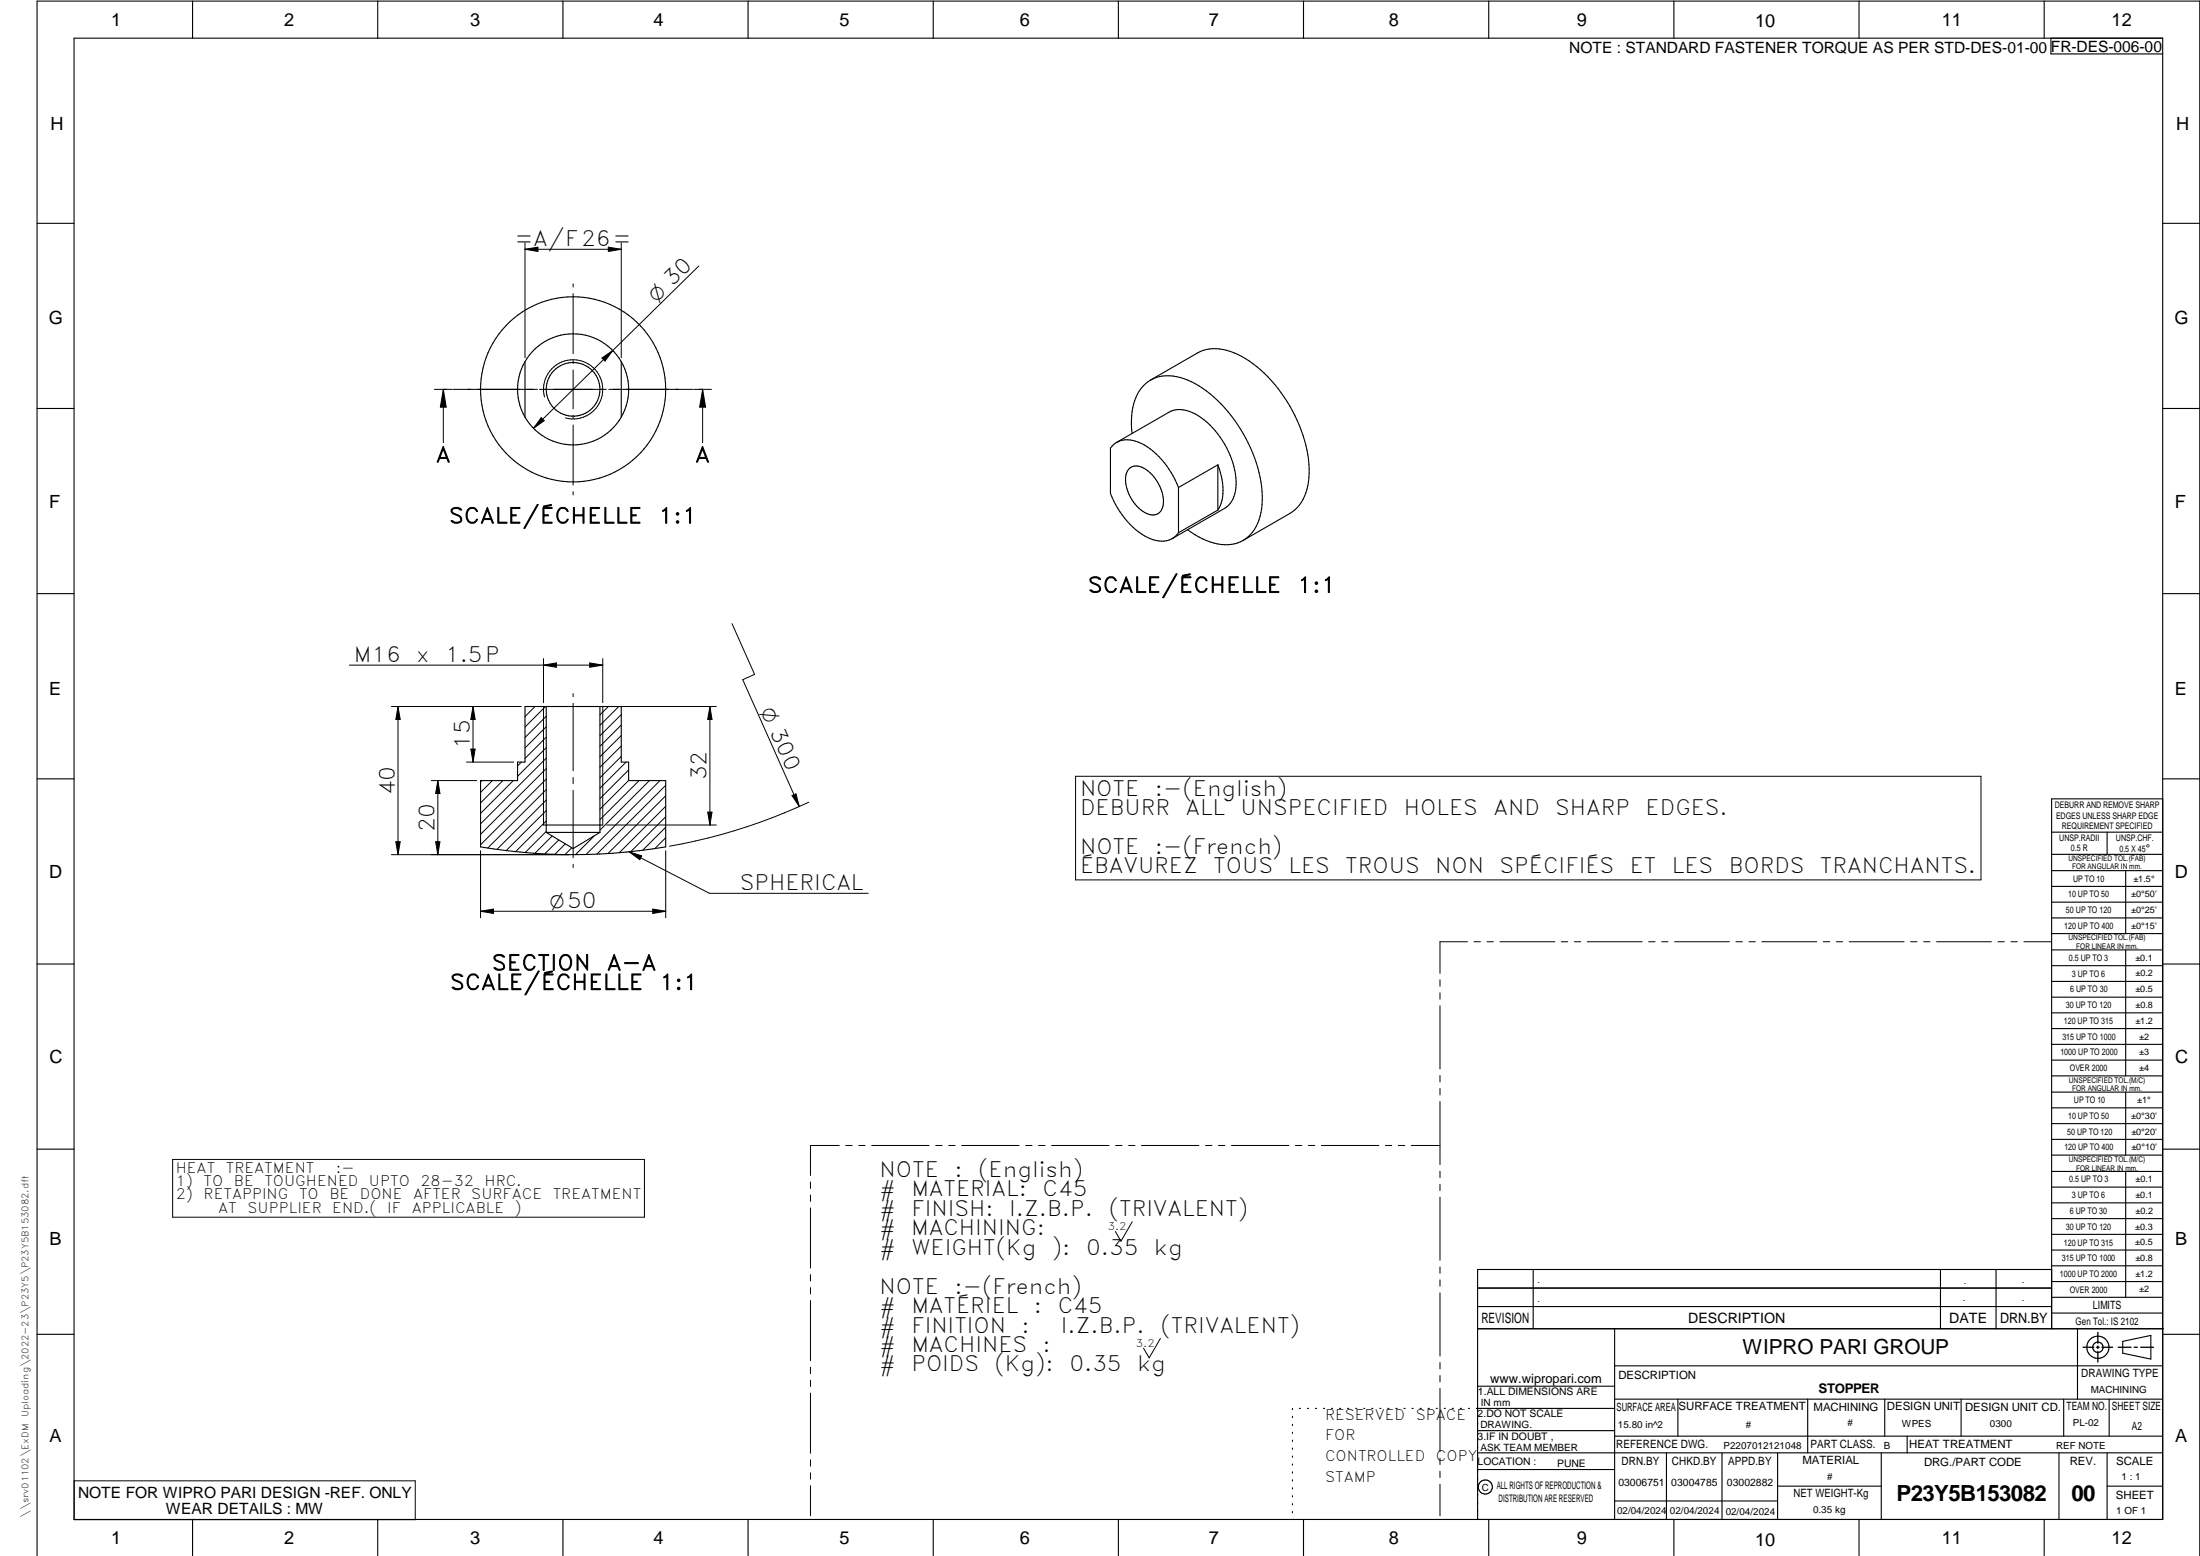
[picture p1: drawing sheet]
<svg xmlns="http://www.w3.org/2000/svg" width="594mm" height="420mm" viewBox="0 0 594 420" stroke-linecap="round" stroke-linejoin="round" font-family="sans-serif">
<g fill="none" stroke="#000" stroke-width=".3">
<path d="M20 10.3h564v400h-564zM52 .3v10M102 .3v10M152 .3v10M202 .3v10M252 .3v10M302 .3v10M352 .3v10M402 .3v10M452 .3v10M502 .3v10M552 .3v10"/>
<path d="M553.8 10.3v4.3h30.2M10 60.3h10M584 60.3h10M141.8 97.7v14.9M141.8 97.7a14.9 14.9 0 0 0 0 14.9M167.8 97.7a15 15 0 0 0-26 0M167.8 97.7v14.9M167.8 97.7a15.1 15.1 0 0 1 0 14.9M10 110.3h10M167.8 112.6a15 15 0 0 1-26 0M301.6 119.4l14.1-8.1a8.2 8.2 0 0 1 8.7 1.5 23.5 23.5 0 0 1 9.4 18.1 7.2 7.2 0 0 1-3.1 6.4l-14.2 8.1M305.7 117.1a16.8 16.8 0 0 1 2.5-12.3 9.7 9.7 0 0 1 11.5-2.6 32.4 32.4 0 0 1 16 14.9 33.9 33.9 0 0 1 5 20.3 11.4 11.4 0 0 1-5 8.5"/>
<path d="M310.7 102.6l12.7-7.3a11.7 11.7 0 0 1 10.9 .4 37.8 37.8 0 0 1 17.6 21.9 24 24 0 0 1 .4 16.4l-1.4 2.4-1.8 1.8-13.4 7.7M584 110.3h10M305 126.4a3.9 3.9 0 0 1 5 .8 10.7 10.7 0 0 1 4 9.5 2.95 2.95 0 0 1-4.8 1.7 10.8 10.8 0 0 1-5.1-10.3l.4-.9zM318.2 131.6a21.8 21.8 0 0 0-10.7-12.2 5.9 5.9 0 0 0-7.6 1.6v12.2a21.6 21.6 0 0 0 10.7 12.3 5.9 5.9 0 0 0 7.6-1.7M318.2 131.6v12.2M328.9 125.5l-10.7 6.1M328.9 137.7l-10.7 6.1M328.9 125.5a14.8 14.8 0 0 1 .3 11.6l-.3 .6M328.9 125.5v12.2M320.7 143a16.3 16.3 0 0 0 12.6 3.9l2.4-1M10 160.3h10M584 160.3h10"/>
<path d="M141.8 190.8h26v15h2l-.1 5h10.1v17.9a150.2 150.2 0 0 1-50 0v-17.9h10v-5h2zM147.5 190.8v34M162 190.8v34M10 210.3h10M584 215.7h-30v143.1M584 210.3h10M146.8 222.8h16M147.5 224.8h14.5M147.5 224.8l7.3 4.3 7.2-4.3M554 230.7h30M554 224.7h30M554 235.1h30"/>
<path d="M554 239.4h30M569 224.7v6M574 235.1v17M554 243.6h30M554 247.9h30M554 252.1h30M554 256.5h30M574 256.5v34M10 260.3h10M554 260.8h30M554 265h30M554 269.3h30"/>
<path d="M554 273.5h30M554 277.7h30M584 260.3h10M554 282h30M554 286.3h30M554 290.5h30M554 294.9h30M554 299.1h30M574 294.9v17M10 310.3h10M554 303.4h30M554 307.7h30"/>
<path d="M554 311.9h30M554 316.3h30M574 316.3v34M584 310.3h10M554 320.5h30M554 324.8h30M554 329.1h30M554 333.3h30M554 337.5h30M399 358.8h185.3M399 352.8h155M399 347.8h155"/>
<path d="M414 342.8v16M436 358.8v51.5M524 342.8v16M539 342.8v16M554 342.8h-155v67.5M554 341.8h30M554 346.1h30M554 350.3h30M554 354.6h30M561 358.8v19M10 360.3h10M399 374.3h37"/>
<path d="M436 368.8h148M436 377.8h148M453.1 377.8v10M488.1 377.8v14.5M508.9 377.8v10M529.6 377.8v10M557.3 377.8v10M569.5 377.8v10M573.2 362.2l7.6-1.6v6.4l-7.6-1.6zM584 360.3h10M349 380.3v.3M349 382.4v.4"/>
<path d="M349 384.6v.3M349 386.7v.4M349 388.9v.3M349 391v.4M349 393.2v.3M349 395.3v.3M349 397.4v.4M349 399.6v.3M350.9 380.3h.3M353 380.3h.3M355.2 380.3h.3M357.4 380.3h.3"/>
<path d="M359.6 380.3h.3M361.7 380.3h.3M363.9 380.3h.3M366.1 380.3h.3M368.3 380.3h.3M370.4 380.3h.3M372.6 380.3h.3M374.8 380.3h.3M376.9 380.3h.4M379.1 380.3h.3M381.3 380.3h.3M383.4 380.3h.4"/>
<path d="M385.6 380.3h.4M387.8 380.3h.3M390 380.3h.3M392.1 380.3h.4M394.3 380.3h.4M396.5 380.3h.3M399 396.8h37M399 392.3h185M399 386.3h37M436 387.8h148M436 380.3h-37.3M450 392.3v18"/>
<path d="M465 392.3v18M480 392.3v18M508 392.3v18M515 387.8v4.5M556 392.3v18M569 392.3v18M52 410.3v9.8M102 410.3v9.8M152 410.3v9.8M202 410.3v9.8M252 410.3v9.8M302 410.3v9.8"/>
<path d="M349 401.7v.4M349 403.9v.3M349 406v.4M349 408.2v.3M352 410.3v9.8M402 410.3v9.8M436 405.3h44M452 410.3v9.8M480 401.3h28M502 410.3v9.8M552 410.3v9.8M569 401.3h15"/>
<path d="M10 420.1v-419.8h584v419.8"/>
<circle cx="154.8" cy="105.1" r="7.2"/>
<circle cx="154.8" cy="105.1" r="25"/>
<circle cx="566.5" cy="363.8" r="1.4"/>
<circle cx="566.5" cy="363.8" r="3"/>
<circle cx="401.1" cy="401.5" r="1.91"/>
</g>
<g fill="none" stroke="#000" stroke-width=".27">
<path d="M141.8 65.6v31M141.8 67.3l3.5-.6v1.2zM141.8 67.3h26M154.8 76.6v.9M154.8 79.3v16.2M164.3 66.7l3.5 .6-3.5 .6zM167.8 65.6v31M188.7 71.8l-23.2 22.8M154.8 97.3v.8M154.8 99.9v10.5M162.6 96.7l2.9-2.1-2.1 2.9zM165.5 94.6l-21.4 21.1"/>
<path d="M117.3 105.1h4.8M119.7 105.1v14.4M119.7 105.1l.8 4.8h-1.6zM122.3 105.1h22.8M145.7 105.1h18M146.1 112.8l.9 .8-2.9 2.1zM147 107.2a8 8 0 0 1 7.1-10 8 8 0 0 1 8.6 8.6 8 8 0 0 1-10 7.1M154.8 112.1v.9M154.8 114.8v16.2M164.4 105.1h22.7M187.3 105.1h4.8M189.7 105.1l.8 4.8h-1.6z"/>
<path d="M189.7 105.1v14.4M154.8 132.8v.8M94.3 179.6h68.5M146.8 179.6l3.5-.6v1.2zM146.8 177.8v11.9M159.3 179l3.5 .6-3.5 .6zM162.8 177.8v11.9M197.7 168.4l6.1 13.7-3.2 1.4 15.2 34.3M105.7 190.8h35M107.5 190.8l.6 3.5h-1.2zM107.5 190.8v40M127.7 190.8v15"/>
<path d="M127.7 190.8l.6 3.5h-1.2zM144.5 190.8l-2.7 2.7M146.8 190.8v32M147.3 190.8l-5.5 5.5M147.5 193.4l-5.7 5.8M147.5 196.2l-5.7 5.8M147.5 199.1l-5.7 5.7M154.8 187.3v.8M154.8 189.9v18.2M162.8 190.8v32M163.1 190.8h30.3M164.3 190.8l-2.3 2.2"/>
<path d="M167.1 190.8l-5.1 5.1M167.8 193l-5.8 5.7M167.8 195.8l-5.8 5.7M167.8 198.6l-5.8 5.8M191.7 190.8l.6 3.5h-1.2zM191.7 190.8v32M116.5 210.8h12.2M118.2 210.8v20M118.2 210.8l.6 3.5h-1.2zM126 205.8h12.7M127.1 202.3h1.2l-.6 3.5zM130.1 210.8l-.3 .4"/>
<path d="M133 210.8l-3.2 3.2M135.8 210.8l-6 6M138.6 210.8l-8.8 8.8M140.8 205.8l-1 1M147.5 201.9l-7.7 7.7M147.5 204.7l-17.7 17.8M147.5 207.5l-17.7 17.8M147.5 210.4l-17.7 17.7M147.5 213.2l-15.8 15.8M147.5 216l-13.3 13.4M147.5 218.9l-10.8 10.8M154.8 209.9v1.7"/>
<path d="M154.8 213.4v18.2M167.8 204.3l-5.8 5.7M167.8 201.4l-5.8 5.8M169.1 205.8l-7.1 7.1M169.7 207.9l-7.7 7.8M169.7 210.8l-7.7 7.7M172.6 210.8l-10.6 10.5M175.4 210.8l-13.4 13.4M178.2 210.8l-19.9 19.9M179.8 214.9l-15.6 15.6M179.8 212.1l-18.6 18.5M179.8 217.7l-12.6 12.6"/>
<path d="M191.1 219.3h1.2l-.6 3.5zM213.9 214.8l1-.4 .9 3.4zM218.4 216.6a150.3 150.3 0 0 1-37.6 11.9M290.4 209.6h244.5v28h-244.5zM105.7 230.8h48M106.9 227.3h1.2l-.6 3.5zM117.6 227.3h1.2l-.6 3.5zM129.8 229.7v18.1M147.5 224.5l-5.7 5.7M147.5 221.7l-8.3 8.3M149.1 225.7l-4.7 4.7M150.9 226.8l-3.8 3.8"/>
<path d="M152.6 227.9l-2.8 2.8M154.4 228.9l-1.8 1.9M154.8 233.4v.9M160.5 225.7l-5.1 5.1M163.8 222.8h29.6M169.9 230l3.4 1.1-.5 1zM169.9 230l21.7 11.2h42.8M179.8 229.7v18.1M179.8 226.2l-3 3M179.8 223.4l-6.3 6.2M179.8 220.6l-9.5 9.4M129.8 246.1l3.5-.6v1.2z"/>
<path d="M129.8 246.1h50M176.3 245.5l3.5 .6-3.5 .6zM396.3 254.3h-7.5v8.5M398 254.3h1.8M401.5 254.3h1.8M405 254.3h14.9M421.6 254.3h1.7M425.1 254.3h1.7M428.6 254.3h14.8M445.2 254.3h1.7M448.7 254.3h1.7M452.2 254.3h14.8"/>
<path d="M468.8 254.3h1.7M472.3 254.3h1.7M475.8 254.3h14.8M492.4 254.3h1.7M495.9 254.3h1.7M499.4 254.3h14.8M515.9 254.3h1.8M519.4 254.3h1.8M522.9 254.3h14.9M539.5 254.3h1.7M543 254.3h1.7M546.5 254.3h7.4"/>
<path d="M388.8 264.6v1.7M388.8 268.1v1.7M388.8 271.6v17M388.8 290.4v1.8M388.8 293.9v1.8M388.8 297.4v17.1M46.6 313.1h127.4v15.6h-127.4zM218.9 319.2v1.7M226.6 309.3h-7.7v8.1M228.4 309.3h1.7M231.9 309.3h1.7M235.4 309.3h15.5"/>
<path d="M252.7 309.3h1.7M256.2 309.3h1.7M259.7 309.3h15.5M277 309.3h1.7M280.5 309.3h1.7M284 309.3h15.5M301.2 309.3h1.8M304.8 309.3h1.7M308.2 309.3h15.6M325.5 309.3h1.8M329 309.3h1.8M332.5 309.3h15.6"/>
<path d="M349.8 309.3h1.8M353.3 309.3h1.7M356.8 309.3h15.5M374.1 309.3h1.7M377.6 309.3h1.7M381.1 309.3h7.7M388.8 316.3v1.7M388.8 319.8v1.7M218.9 322.7v1.7M218.9 326.2v16.2M305.7 329.9l-3 5.3-1.5-2.7M388.8 323.3v17"/>
<path d="M218.9 344.2v1.7M218.9 347.7v1.7M218.9 351.2v16.2M388.8 342.1v1.7M388.8 345.6v1.7M388.8 349.1v17.1M218.9 369.2v1.7M218.9 372.7v1.7M218.9 376.2v16.2M313.3 361.4l-3 5.3-1.5-2.7M388.8 367.9v1.8M388.8 371.4v1.7"/>
<path d="M388.8 374.9v17.1M20 399.9h92.1v10.5h-92.1zM218.9 394.2v1.7M218.9 397.7v1.7M388.8 393.8v1.7M388.8 397.3v1.7M218.9 401.2v8.1M388.8 400.8v8.5"/>
</g>
<path d="M566.5 359.8v2.9M562.5 363.8h2.9M566.1 363.8h.8M566.5 363.5v.7M566.5 364.9v2.9M567.6 363.8h2.9M572 363.8h3.4M576.3 363.8h.9M578.1 363.8h3.4" fill="none" stroke="#000" stroke-width=".36"/>
<g fill="#000">
<path d="M141.8 67.3l3.5-.6v1.2zM164.3 66.7l3.5 .6-3.5 .6zM162.6 96.7l2.9-2.1-2.1 2.9zM119.7 105.1l.8 4.8h-1.6zM146.1 112.8l.9 .8-2.9 2.1zM189.7 105.1l.8 4.8h-1.6zM146.8 179.6l3.5-.6v1.2zM159.3 179l3.5 .6-3.5 .6zM107.5 190.8l.6 3.5h-1.2zM127.7 190.8l.6 3.5h-1.2zM191.7 190.8l.6 3.5h-1.2zM118.2 210.8l.6 3.5h-1.2z"/>
<path d="M127.1 202.3h1.2l-.6 3.5zM191.1 219.3h1.2l-.6 3.5zM213.9 214.8l1-.4 .9 3.4zM106.9 227.3h1.2l-.6 3.5zM117.6 227.3h1.2l-.6 3.5zM169.9 230l3.4 1.1-.5 1zM129.8 246.1l3.5-.6v1.2zM176.3 245.5l3.5 .6-3.5 .6z"/>
</g>
<g font-size="6">
<text x="512.1" y="405.2">P23Y5B153082</text>
<text x="559.4" y="405.2">00</text>
</g>
<g font-size="5.7">
<text x="139" y="66.4">=A/F26=</text>
<text x="117.7" y="124.8">A</text>
<text x="187.7" y="124.8">A</text>
<text x="121.2" y="141.3">SCALE/ÉCHELLE</text>
<text x="177.8" y="141.3">1:1</text>
<text x="293.7" y="160">SCALE/ÉCHELLE</text>
<text x="350.3" y="160">1:1</text>
<text x="95.6" y="178.7">M16</text>
<text x="112.4" y="178.7">x</text>
<text x="120.2" y="178.7">1.5P</text>
<text x="126.8" y="202.2" transform="rotate(-90 126.8 202.2)">15</text>
<text x="106.6" y="214.7" transform="rotate(-90 106.6 214.7)">40</text>
<text x="190.8" y="210.7" transform="rotate(-90 190.8 210.7)">32</text>
<text x="291.6" y="214.9">NOTE</text>
<text x="311.8" y="214.9">:-(English)</text>
<text x="291.6" y="220.1">DEBURR</text>
<text x="320.1" y="220.1">ALL</text>
<text x="335" y="220.1">UNSPECIFIED</text>
<text x="379.1" y="220.1">HOLES</text>
<text x="403.3" y="220.1">AND</text>
<text x="420" y="220.1">SHARP</text>
<text x="444.4" y="220.1">EDGES.</text>
<text x="117.3" y="224.7" transform="rotate(-90 117.3 224.7)">20</text>
<text x="291.6" y="230.6">NOTE</text>
<text x="311.9" y="230.6">:-(French)</text>
<text x="291.6" y="235.9">ÉBAVUREZ</text>
<text x="327.6" y="235.9">TOUS</text>
<text x="347.9" y="235.9">LES</text>
<text x="363.3" y="235.9">TROUS</text>
<text x="387.6" y="235.9">NON</text>
<text x="404.9" y="235.9">SPÉCIFIÉS</text>
<text x="440.1" y="235.9">ET</text>
<text x="451.5" y="235.9">LES</text>
<text x="466.8" y="235.9">BORDS</text>
<text x="491.4" y="235.9">TRANCHANTS.</text>
<text x="199.8" y="240.3">SPHERICAL</text>
<text x="132.8" y="262">SECTION</text>
<text x="163.8" y="262">A-A</text>
<text x="121.5" y="267.3">SCALE/ÉCHELLE</text>
<text x="178.1" y="267.3">1:1</text>
<text x="237.5" y="317.8">NOTE</text>
<text x="257.7" y="317.8">:</text>
<text x="264.2" y="317.8">(English)</text>
<text x="237.5" y="323.1">#</text>
<text x="246.1" y="323.1">MATERIAL:</text>
<text x="281.5" y="323.1">C45</text>
<text x="237.5" y="328.3">#</text>
<text x="246.1" y="328.3">FINISH:</text>
<text x="272.5" y="328.3">I.Z.B.P.</text>
<text x="299.4" y="328.3">(TRIVALENT)</text>
<text x="237.5" y="333.6">#</text>
<text x="246.1" y="333.6">MACHINING:</text>
<text x="237.5" y="338.8">#</text>
<text x="246.1" y="338.8">WEIGHT(Kg</text>
<text x="284" y="338.8">):</text>
<text x="293.3" y="338.8">0.35</text>
<text x="311.6" y="338.8">kg</text>
<text x="237.5" y="349.3">NOTE</text>
<text x="257.7" y="349.3">:-(French)</text>
<text x="237.5" y="354.6">#</text>
<text x="237.5" y="359.8">#</text>
<text x="246.1" y="354.6">MATÉRIEL</text>
<text x="246.1" y="359.8">FINITION</text>
<text x="275.9" y="359.8">:</text>
<text x="279.2" y="354.6">:</text>
<text x="285.6" y="354.6">C45</text>
<text x="286.5" y="359.8">I.Z.B.P.</text>
<text x="313.4" y="359.8">(TRIVALENT)</text>
<text x="237.5" y="365.1">#</text>
<text x="246.1" y="365.1">MACHINES</text>
<text x="281.6" y="365.1">:</text>
<text x="237.5" y="370.3">#</text>
<text x="246.1" y="370.3">POIDS</text>
<text x="268.6" y="370.3">(Kg):</text>
<text x="288.8" y="370.3">0.35</text>
<text x="307.1" y="370.3">kg</text>
</g>
<text font-size="5.6" x="470.5" y="365.5">WIPRO PARI GROUP</text>
<g font-size="5.4">
<text x="177.2" y="81.9" transform="rotate(-44 177.2 81.9)">O 30</text>
<text x="205.4" y="192.1" transform="rotate(66 205.4 192.1)">O 300</text>
<text x="148.5" y="245.2">O50</text>
</g>
<g font-size="4.9">
<text x="30" y="7">1</text>
<text x="76.7" y="7">2</text>
<text x="127" y="7">3</text>
<text x="176.5" y="7">4</text>
<text x="226.7" y="7">5</text>
<text x="275.4" y="7">6</text>
<text x="326.4" y="7">7</text>
<text x="375" y="7">8</text>
<text x="425.8" y="7">9</text>
<text x="473.9" y="7.4">10</text>
<text x="524.3" y="7">11</text>
<text x="570.2" y="7">12</text>
<text x="13.6" y="35.2">H</text>
<text x="587.6" y="35.2">H</text>
<text x="13.2" y="87.5">G</text>
<text x="587.2" y="87.5">G</text>
<text x="13.3" y="137.1">F</text>
<text x="587.3" y="137.1">F</text>
<text x="13.3" y="187.6">E</text>
<text x="587.3" y="187.6">E</text>
<text x="13.3" y="237">D</text>
<text x="587.3" y="237">D</text>
<text x="13.4" y="287.1">C</text>
<text x="587.4" y="287.1">C</text>
<text x="13.4" y="336.3">B</text>
<text x="587.4" y="336.3">B</text>
<text x="13.4" y="389.3">A</text>
<text x="587.4" y="389.3">A</text>
<text x="30" y="417">1</text>
<text x="76.7" y="417">2</text>
<text x="127" y="417">3</text>
<text x="176.5" y="417">4</text>
<text x="226.7" y="417">5</text>
<text x="275.4" y="417">6</text>
<text x="326.4" y="417">7</text>
<text x="375" y="417">8</text>
<text x="425.8" y="417">9</text>
<text x="473.9" y="417.4">10</text>
<text x="524.3" y="417">11</text>
<text x="570.2" y="417">12</text>
</g>
<g font-size="4.2">
<text x="423.7" y="14.3">NOTE : STANDARD FASTENER TORQUE AS PER STD-DES-01-00</text>
<text x="553.8" y="14">FR-DES-006-00</text>
<text x="21.1" y="404.4">NOTE FOR WIPRO PARI DESIGN -REF. ONLY</text>
<text x="44.8" y="408.9">WEAR DETAILS : MW</text>
</g>
<g font-size="3.9">
<text x="47.5" y="316.7">HEAT</text>
<text x="61" y="316.7">TREATMENT</text>
<text x="90.6" y="316.7">:-</text>
<text x="47.5" y="320.3">1)</text>
<text x="47.5" y="323.9">2)</text>
<text x="55" y="323.9">RETAPPING</text>
<text x="55" y="320.3">TO</text>
<text x="63.2" y="320.3">BE</text>
<text x="71.4" y="320.3">TOUGHENED</text>
<text x="80.8" y="323.9">TO</text>
<text x="88.9" y="323.9">BE</text>
<text x="97.2" y="323.9">DONE</text>
<text x="99.6" y="320.3">UPTO</text>
<text x="111.6" y="323.9">AFTER</text>
<text x="113.6" y="320.3">28-32</text>
<text x="127.3" y="323.9">SURFACE</text>
<text x="130.8" y="320.3">HRC.</text>
<text x="149.3" y="323.9">TREATMENT</text>
<text x="58.9" y="327.5">AT</text>
<text x="66.8" y="327.5">SUPPLIER</text>
<text x="89.7" y="327.5">END.(</text>
<text x="104.6" y="327.5">IF</text>
<text x="111.2" y="327.5">APPLICABLE</text>
<text x="139" y="327.5">)</text>
<text x="357.8" y="383.4">RESERVED</text>
<text x="382.3" y="383.4">SPACE</text>
<text x="357.8" y="388.9">FOR</text>
<text x="357.8" y="394.5">CONTROLLED</text>
<text x="387.8" y="394.5">COPY</text>
<text x="357.8" y="400.1">STAMP</text>
</g>
<g font-size="3.8">
<text x="400.1" y="357.1">REVISION</text>
<text x="455.9" y="357.1">DESCRIPTION</text>
<text x="526.4" y="357.1">DATE</text>
<text x="540.1" y="357.1">DRN.BY</text>
</g>
<text font-size="3.6" x="491.1" y="376.2">STOPPER</text>
<text font-size="3.5" x="402.4" y="373.3">www.wipropari.com</text>
<g font-size="3.1">
<text x="565.2" y="353.5">LIMITS</text>
<text x="562" y="371.7">DRAWING TYPE</text>
<text x="437" y="372.3">DESCRIPTION</text>
<text x="436.5" y="380.9">SURFACE AREA</text>
<text x="453.3" y="380.9">SURFACE TREATMENT</text>
<text x="489.7" y="380.9">MACHINING</text>
<text x="509.5" y="380.9">DESIGN UNIT</text>
<text x="530.6" y="380.9">DESIGN UNIT CD.</text>
<text x="558" y="380.7">TEAM NO.</text>
<text x="570.3" y="380.7">SHEET SIZE</text>
<text x="575.6" y="386.1">A2</text>
<text x="436.4" y="391.1">REFERENCE DWG.</text>
<text x="437.9" y="395.5">DRN.BY</text>
<text x="451.5" y="395.5">CHKD.BY</text>
<text x="466.6" y="395.5">APPD.BY</text>
<text x="486.7" y="395.4">MATERIAL</text>
<text x="488.9" y="391">PART CLASS.</text>
<text x="515.6" y="391">HEAT TREATMENT</text>
<text x="519.6" y="395.9">DRG./PART CODE</text>
<text x="558.9" y="395.6">REV.</text>
<text x="571.4" y="395.6">SCALE</text>
<text x="484.3" y="404.3">NET WEIGHT-Kg</text>
<text x="571.4" y="404.7">SHEET</text>
</g>
<text font-size="3" x="579.5" y="230.1">°</text>
<g font-size="2.8">
<text x="299.1" y="332.1">3.2</text>
<text x="560.5" y="357.7">Gen Tol.: IS 2102</text>
<text x="306.7" y="363.6">3.2</text>
<text x="399.1" y="376.7">1.ALL DIMENSIONS ARE</text>
<text x="399" y="382.7">2.DO NOT SCALE</text>
<text x="399" y="388.7">3.IF IN DOUBT ,</text>
<text x="399" y="395.5">LOCATION :</text>
<text x="420.5" y="396">PUNE</text>
<text x="437" y="401.3">03006751</text>
<text x="451.3" y="401.2">03004785</text>
<text x="466.3" y="401.3">03002882</text>
<text x="404.2" y="402">ALL RIGHTS OF REPRODUCTION &amp;</text>
<text x="404.7" y="405.4">DISTRIBUTION ARE RESERVED</text>
</g>
<g font-size="2.7">
<text x="564.6" y="376.2">MACHINING</text>
<text x="399.9" y="379.7">IN mm</text>
<text x="399.8" y="385.7">DRAWING.</text>
<text x="436.9" y="385.5">15.80 in^2</text>
<text x="471.4" y="385.6">#</text>
<text x="498.9" y="385.1">#</text>
<text x="513.6" y="385.3">WPES</text>
<text x="537.3" y="385.2">0300</text>
<text x="559.7" y="385.2">PL-02</text>
<text x="399.8" y="391.8">ASK TEAM MEMBER</text>
<text x="465.4" y="391.2">P2207012121048</text>
<text x="508.7" y="391.2">B</text>
<text x="555.2" y="391.2">REF NOTE</text>
<text x="493.4" y="399.6">#</text>
<text x="572.9" y="399.8">1 : 1</text>
<text x="400.1" y="402.5">C</text>
<text x="436.7" y="408.7">02/04/2024</text>
<text x="450.9" y="408.8">02/04/2024</text>
<text x="466" y="409">02/04/2024</text>
<text x="489.6" y="408.5">0.35 kg</text>
<text x="571.5" y="408.7">1 OF 1</text>
</g>
<g font-size="2.5">
<text x="559.2" y="229.9">0.5 R</text>
<text x="572.3" y="230.1">0.5 X 45</text>
<text x="559.4" y="323.5">3 UP TO 6</text>
<text x="558.9" y="327.8">6 UP TO 30</text>
<text x="557.8" y="332">30 UP TO 120</text>
<text x="415.2" y="346.4">.</text>
<text x="530.3" y="346.6">.</text>
<text x="545.9" y="346.4">.</text>
<text x="415.2" y="351.5">.</text>
<text x="530.1" y="351.3">.</text>
<text x="545.9" y="351.4">.</text>
</g>
<g font-size="2.4">
<text x="554.9" y="218.3">DEBURR AND REMOVE SHARP</text>
<text x="555.2" y="221.1">EDGES UNLESS SHARP EDGE</text>
<text x="556.1" y="227.2">UNSP.RADII</text>
<text x="556.8" y="223.8">REQUIREMENT SPECIFIED</text>
<text x="571.4" y="227">UNSP.CHF.</text>
<text x="559.8" y="238">UP TO 10</text>
<text x="576.1" y="238.1">±1.5°</text>
<text x="558.5" y="242.3">10 UP TO 50</text>
<text x="575.5" y="242.3">±0°50'</text>
<text x="557.4" y="250.8">120 UP TO 400</text>
<text x="557.9" y="246.5">50 UP TO 120</text>
<text x="575.5" y="250.8">±0°15'</text>
<text x="575.5" y="246.6">±0°25'</text>
<text x="558.7" y="259.4">0.5 UP TO 3</text>
<text x="559.5" y="263.7">3 UP TO 6</text>
<text x="576.6" y="259.4">±0.1</text>
<text x="576.6" y="263.7">±0.2</text>
<text x="559" y="268">6 UP TO 30</text>
<text x="576.6" y="268">±0.5</text>
<text x="557.9" y="272.2">30 UP TO 120</text>
<text x="576.6" y="272.2">±0.8</text>
<text x="556.9" y="280.7">315 UP TO 1000</text>
<text x="557.3" y="276.5">120 UP TO 315</text>
<text x="576.6" y="276.5">±1.2</text>
<text x="577.7" y="280.7">±2</text>
<text x="556.4" y="284.9">1000 UP TO 2000</text>
<text x="577.6" y="285">±3</text>
<text x="558.9" y="289.2">OVER 2000</text>
<text x="577.7" y="289.3">±4</text>
<text x="560" y="297.9">UP TO 10</text>
<text x="577.1" y="297.9">±1°</text>
<text x="558.5" y="302.1">10 UP TO 50</text>
<text x="575.5" y="302.2">±0°30'</text>
<text x="557.5" y="310.6">120 UP TO 400</text>
<text x="558.2" y="306.4">50 UP TO 120</text>
<text x="575.5" y="310.6">±0°10'</text>
<text x="575.5" y="306.4">±0°20'</text>
<text x="558.8" y="319.2">0.5 UP TO 3</text>
<text x="576.6" y="323.5">±0.1</text>
<text x="576.6" y="319.3">±0.1</text>
<text x="576.7" y="327.8">±0.2</text>
<text x="576.6" y="332">±0.3</text>
<text x="556.8" y="340.6">315 UP TO 1000</text>
<text x="557.3" y="336.3">120 UP TO 315</text>
<text x="576.6" y="336.3">±0.5</text>
<text x="576.6" y="340.6">±0.8</text>
<text x="556.2" y="344.8">1000 UP TO 2000</text>
<text x="576.6" y="344.8">±1.2</text>
<text x="558.9" y="349">OVER 2000</text>
<text x="577.7" y="349">±2</text>
<text x="7.7" y="382.7" transform="rotate(-90 7.7 382.7)">Uploading\2022-23\P23Y5\P23Y5B153082.dft</text>
<text x="7.7" y="409.9" transform="rotate(-90 7.7 409.9)">\\srv01102\ExDM</text>
</g>
<g font-size="2.1">
<text x="558.6" y="232.4">UNSPECIFIED TOL.(FAB)</text>
<text x="559.5" y="234.8">FOR ANGULAR IN mm.</text>
<text x="558.6" y="254">UNSPECIFIED TOL.(FAB)</text>
<text x="560.7" y="256.3">FOR LINEAR IN mm.</text>
<text x="558.7" y="292.4">UNSPECIFIED TOL.(M/C)</text>
<text x="559.6" y="294.7">FOR ANGULAR IN mm.</text>
<text x="558.7" y="313.8">UNSPECIFIED TOL.(M/C)</text>
<text x="560.6" y="316.2">FOR LINEAR IN mm.</text>
</g>
</svg>
